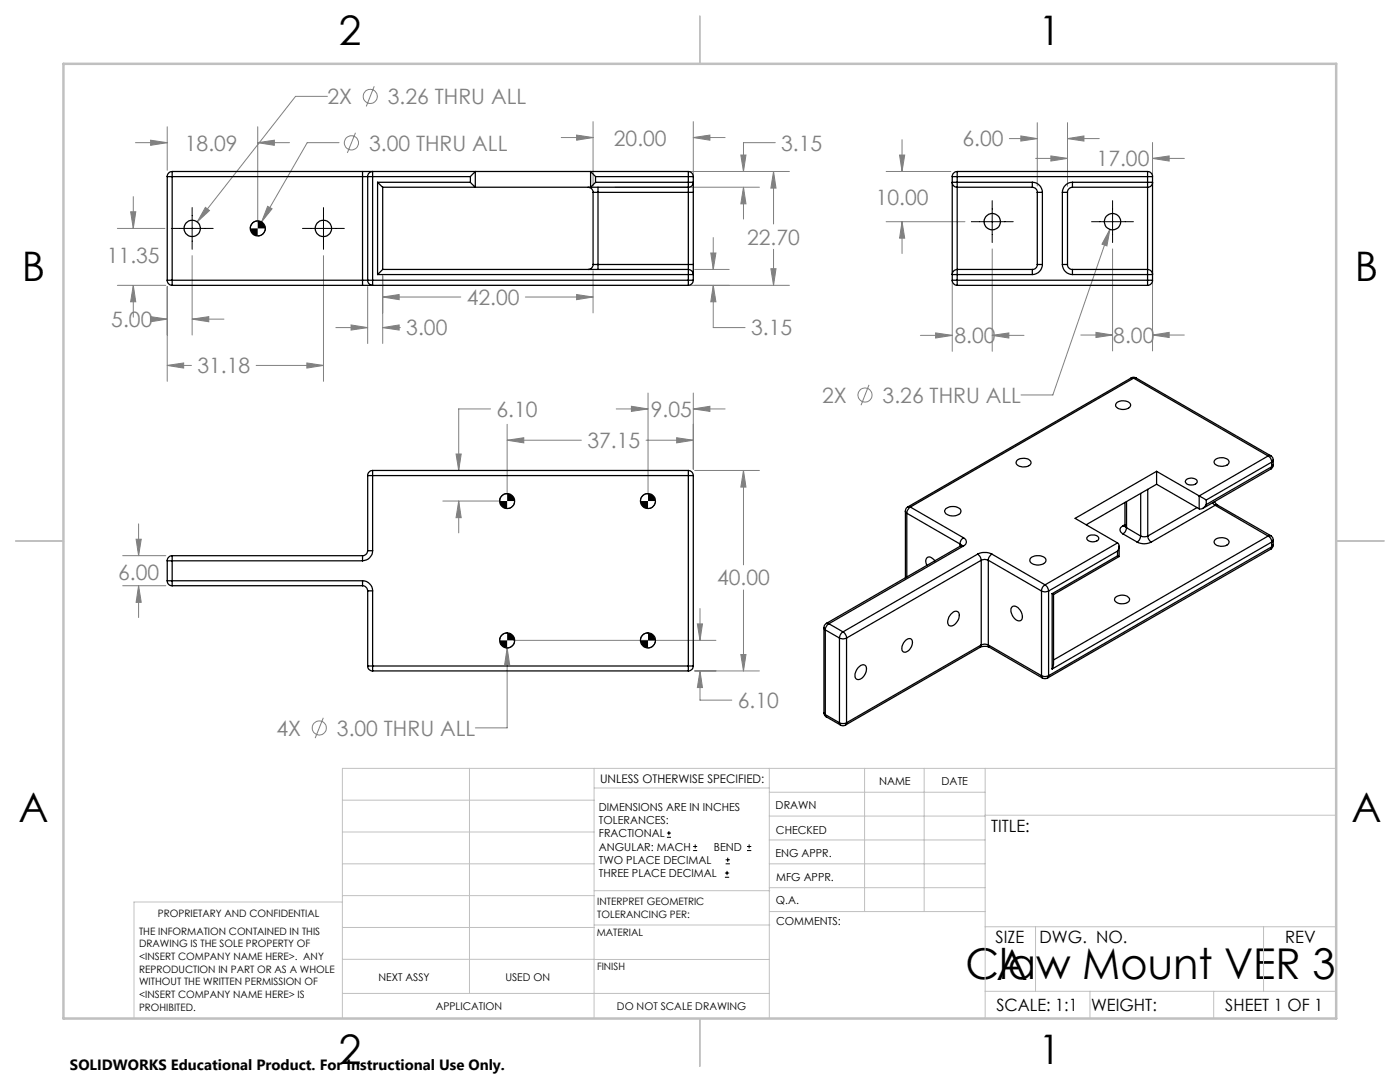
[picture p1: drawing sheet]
<svg xmlns="http://www.w3.org/2000/svg" width="279mm" height="216mm" viewBox="0 0 279 216" stroke-linecap="round" stroke-linejoin="round" font-family="sans-serif">
<g fill="none" stroke="#808080" stroke-width=".2">
<path d="M65.3 19.2h-6.3l-19.6 25.1M74.7 17.2l-1.6 4M26.6 39.2v6.4M27 28.5h6.4M30.1 28l3.3 .5-3.3 .5zM33.4 25.3v8.7M51.4 28.5l3.4-.5v1zM51.4 25.3v19M51.4 28.5h6.4M67.7 28.5h-6.4l-9.1 15.8M70.9 26.5l-1.6 4M75.6 34.2h82"/>
<path d="M112 27.4h6.4M115.1 27l3.3 .4-3.3 .6zM118.4 24.3v12.8M122.7 37.4h28.9M138.4 27.4l3.3-.4v1zM138.4 24.3v10.8M138.4 27.4h6.3M147.8 30.9h1.1l-.5 3.3zM148.4 37.4l.5 3.3h-1.1zM148.4 37.4v6.3M154.4 34.2l.5 3.3h-1.1zM154.4 34.2v10.5"/>
<path d="M154.7 28.5h-6.3v5.7M176.8 34.2h13M179.5 30.9h1.1l-.6 3.3zM180 27.9v6.3M201.4 27.7h5.6M203.7 27.1l3.3 .6-3.3 .5zM206.7 31.6h6.3M207 24.5v12.6M209.7 31.1l3.3 .5-3.3 .5zM213 27.7l3.3-.6v1.1zM213 24.5v12.6M213 27.7h6.4"/>
<path d="M230 31.6l3.3-.5v1zM230 28.4v6.7M230 31.6h6.4M23.4 56.9h9.7M23.4 45.6h9.5M26.1 42.3h1l-.5 3.3zM26.6 56.9l.5 3.3h-1zM26.6 56.9v6.4M33.4 57.2v18.9M38.3 51v15.9M41 41.4l.8 .6-2.4 2.3zM53.4 41.2l.9 .5-2.1 2.6z"/>
<path d="M64.6 51v25.1M73.4 57.2v11.3M75.6 56.9h82M76.4 59.3l3.3-.5v1zM76.4 55v13.5M76.4 59.3h15.6M104.8 59.3h13.6M115.1 58.8l3.3 .5-3.3 .5zM118.4 54v8.4M138.6 53.8h6.9M141.9 50.5h1l-.6 3.3zM142.3 56.9l.6 3.3h-1z"/>
<path d="M142.3 56.9v8.5h6.4M142.3 47.4v6.4M153.8 53.6h1.1l-.5 3.3zM154.4 49.7v7.2M176.8 44.2h15.8M180 44.2l.6 3.3h-1.1zM180 44.2v6.4M190 56.1v14M198 49.7v20.4M221.5 45.8l-.6 3.3-1-.4zM221.5 45.8l-11.4 33h-6.3M222 49.7v20.3"/>
<path d="M230 56.1v13.9M30.1 63.2l3.3 .5-3.3 .5zM31.6 63.7h1.8M33.4 72.9l3.3-.5v1zM33.4 72.9h4.8M38.3 63.7l3.4-.5v1zM38.3 63.7h6.4M51.1 72.9h13.5M61.2 72.4l3.4 .5-3.4 .5zM67 65.4h6.4M70.1 64.8l3.3 .6-3.3 .5zM76.4 65.4l3.3-.6v1.1z"/>
<path d="M76.4 65.4h3.5M129.3 78.4v20.3M138.4 78.4v15.2M173.4 76.8l-1.6 4.1M183.7 66.9h6.3M186.7 66.4l3.3 .5-3.3 .6zM198 66.9l3.3-.5v1.1zM198 66.9h6.4M215.7 66.9h6.3M218.7 66.3l3.3 .6-3.3 .4zM230 66.9l3.3-.6v1zM230 66.9h6.4"/>
<path d="M88.4 100h11.5M91 90.6h1l-.5 3.3zM91.5 100l.5 3.3h-1zM91.5 100v6.3M97.9 81.6h-6.4v12.3M101.2 87.8l3.3-.5v1.1zM101.2 84.7v14M101.2 87.8h14.8M123 81.6h6.3M126 81.1l3.3 .5-3.3 .5zM128.9 87.8h9.5M135 87.3l3.4 .5-3.4 .6z"/>
<path d="M138.4 81.6l3.3-.5v1zM138.4 81.6h6.3M138.6 93.9h13M148.4 93.9l.5 3.3h-1.1zM148.4 93.9v18.8M24.5 116.9h8.6M24.5 110.9h8.6M27.2 107.6h1l-.5 3.3zM27.7 116.9l.5 3.3h-1zM27.7 104.5v6.4M27.7 116.9v6.3M148.4 117.7v16.2"/>
<path d="M101.2 129.3l.5 3.3h-1zM101.2 129.3v15.9h-6.3M102.5 127.8h40.4M138.6 133.9h13M139.2 124.5h1l-.5 3.3zM139.7 133.9l.5 3.3h-1zM139.7 133.9v5.8h6.3M139.7 121.4v6.4M147.8 130.6h1.1l-.5 3.3zM64.5 143.2l-1.6 4.1"/>
<circle cx="73.9" cy="19.2" r="1.41"/>
<circle cx="70.1" cy="28.5" r="1.41"/>
<circle cx="172.6" cy="78.8" r="1.4"/>
<circle cx="63.7" cy="145.2" r="1.4"/>
</g>
<g fill="none" stroke="#000" stroke-width=".2">
<path d="M34.2 45.6h8.3M38.3 41.4v8.3M51.4 44.1a1.5 1.5 0 0 0-1.4 1.5M53 45.6a1.5 1.5 0 0 1-1.6 1.5M60.4 45.6h8.3M64.6 41.4v8.3M193.9 44.2h8.3M198 40v8.4M217.8 44.2h8.4M222 40v8.4M101.2 98.5a1.49 1.49 0 0 0-1.5 1.5M102.7 100a1.49 1.49 0 0 1-1.5 1.5"/>
<path d="M129.3 98.5a1.44 1.44 0 0 0-1.5 1.5M130.8 100a1.56 1.56 0 0 1-1.5 1.5M101.2 126.3a1.49 1.49 0 0 0-1.5 1.5M102.7 127.8a1.49 1.49 0 0 1-1.5 1.5M129.3 126.3a1.44 1.44 0 0 0-1.5 1.5M130.8 127.8a1.56 1.56 0 0 1-1.5 1.5M133.1 167.1h.8M133.1 166.2h.8M133.5 165.8v.9M138.3 169.7h.8M138.3 168.9h.8M138.7 168.5v.8"/>
<path d="M144.7 175h.8M144.7 174.2h.8M144.8 172.4h.9M144.8 171.6h.9M145.1 173.8v.8M145.2 171.1v.9M149.1 169.7h.8M149.1 168.9h.8M149.5 168.5v.8"/>
</g>
<g fill="none" stroke="#c0c0c0" stroke-width=".2">
<path d="M68.3 159.7h50.3M93.7 153.3v44.9M118.6 153.3v49.9M118.6 157.2h34.9M153.5 153.3v49.9M153.5 158.1h43.1M172.5 153.3v28.6M184.4 153.3v28.6M196.6 153.3v49.9M266.7 153.3h-198.4v49.9M68.3 178.7h50.3M68.3 172.4h50.3"/>
<path d="M68.3 166h50.3M68.3 180h-41.6v23.2M118.6 177.7h35M153.5 167.6h43.1M153.5 162.8h43.1M153.5 172.4h43.1M153.5 177.1h43.1M196.6 162.7h70.1M68.3 198.2h85.2M68.3 191.4l85.2 .1M68.3 185.1h50.3M118.6 184.6h35"/>
<path d="M153.6 181.9h43M196.6 197.8h70.1M196.6 184.9h70.1M206.7 184.9v12.9M217.5 197.8v5.4M242.2 197.8v5.4M252.2 184.9v12.9"/>
</g>
<path d="M139.7 3.2v9.5M3.1 107.9h9.6M266.7 107.9h9.5M139.7 203.2v9.6" fill="none" stroke="#c0c0c0" stroke-width=".25"/>
<path d="M12.7 12.7h254v190.5h-254z" fill="none" stroke="#c0c0c0" stroke-width=".5"/>
<path d="M50 45.6a1.5 1.5 0 0 0 1.4 1.5v-1.5zM51.4 44.1v1.5h1.6a1.56 1.56 0 0 0-1.6-1.5zM99.7 100a1.56 1.56 0 0 0 1.5 1.5v-1.5zM101.2 98.5v1.5h1.5a1.44 1.44 0 0 0-1.5-1.5zM127.8 127.8a1.56 1.56 0 0 0 1.5 1.5v-1.5zM129.3 126.3v1.5h1.5a1.5 1.5 0 0 0-1.5-1.5zM99.7 127.8a1.56 1.56 0 0 0 1.5 1.5v-1.5zM101.2 126.3v1.5h1.5a1.44 1.44 0 0 0-1.5-1.5zM127.8 100a1.56 1.56 0 0 0 1.5 1.5v-1.5zM129.3 98.5v1.5h1.5a1.5 1.5 0 0 0-1.5-1.5z" fill="#000"/>
<path d="M70.1 64.8l3.3 .6-3.3 .5zM76.4 65.4l3.3-.6v1.1zM115.1 58.8l3.3 .5-3.3 .5zM76.4 59.3l3.3-.5v1zM115.1 27l3.3 .4-3.3 .6zM138.4 27.4l3.3-.4v1zM30.1 63.2l3.3 .5-3.3 .5zM38.3 63.7l3.4-.5v1zM33.4 72.9l3.3-.5v1zM61.2 72.4l3.4 .5-3.4 .5zM30.1 28l3.3 .5-3.3 .5zM51.4 28.5l3.4-.5v1zM26.6 56.9l.5 3.3h-1zM26.1 42.3h1l-.5 3.3zM153.8 53.6h1.1l-.5 3.3zM154.4 34.2l.5 3.3h-1.1zM41 41.4l-1.6 2.9 2.4-2.3zM53.4 41.2l-1.2 3.1 2.1-2.6zM142.3 56.9l.6 3.3h-1zM141.9 50.5h1l-.6 3.3zM147.8 30.9h1.1l-.5 3.3zM148.4 37.4l.5 3.3h-1.1zM147.8 130.6h1.1l-.5 3.3zM148.4 93.9l.5 3.3h-1.1zM27.7 116.9l.5 3.3h-1zM27.2 107.6h1l-.5 3.3zM101.2 87.8l3.3-.5v1.1zM135 87.3l3.4 .5-3.4 .6zM138.4 81.6l3.3-.5v1zM126 81.1l3.3 .5-3.3 .5zM91 90.6h1l-.5 3.3zM91.5 100l.5 3.3h-1zM139.7 133.9l.5 3.3h-1zM139.2 124.5h1l-.5 3.3zM101.2 129.3l-.5 3.3h1zM203.7 27.1l3.3 .6-3.3 .5zM213 27.7l3.3-.6v1.1zM221.5 45.8l-1.6 2.9 1 .4zM179.5 30.9h1.1l-.6 3.3zM180 44.2l.6 3.3h-1.1zM186.7 66.4l3.3 .5-3.3 .6zM198 66.9l3.3-.5v1.1zM230 66.9l3.3-.6v1zM218.7 66.3l3.3 .6-3.3 .4zM230 31.6l3.3-.5v1zM209.7 31.1l3.3 .5-3.3 .5z" fill="#808080"/>
<g fill="none" stroke="#000" stroke-width=".25">
<path d="M33.4 35.2h1M33.4 35.2v20.7M34.4 34.2v1M34.4 34.2a1.02 1.02 0 0 0-1 1M34.4 35.2h38M34.4 34.2h38M34.4 35.2v20.7M72.4 35.2h1M72.4 34.2v1M72.4 34.2h2M72.4 35.2v20.7M73.4 35.2h1"/>
<path d="M73.4 35.2v20.7M74.4 34.2v1M74.4 34.2a1.02 1.02 0 0 0-1 1M74.4 35.2v20.7M74.4 35.2h19.5M74.4 34.2h63M75.4 36.4l1 1M75.4 36.4h18.5M75.4 36.4v18.4M76.4 37.4h61M76.4 37.4v16.4M93.9 35.2l1-1v3.2l-1-1"/>
<path d="M93.9 35.2v1.2M117.4 37.4a1.02 1.02 0 0 1 1 1M118.4 38.4h.9M118.4 38.4v14.4M118.9 35.2l-1-1v3.2l1-1M118.9 35.2h18.5M118.9 36.4h18.5M118.9 35.2v1.2M119.3 37.4v1M119.3 38.4h18.1M119.3 38.4v14.4M137.4 34.2v1"/>
<path d="M137.4 35.2h1M137.4 34.2a1.02 1.02 0 0 1 1 1M137.4 36.4v1M137.4 36.4h1M137.4 37.4v1M137.4 38.4h1M137.4 35.2v1.2M137.4 38.4v14.4M138.4 36.4a.96 .96 0 0 1-1 1M138.4 36.4v2M138.4 35.2v1.2M138.4 38.4v14.4"/>
<path d="M190 35.2h1M190 35.2v20.7M191 34.2v1M191 36.4v1M191 34.2a1.02 1.02 0 0 0-1 1M191 36.4h-.9a.81 .81 0 0 0 .9 1M191 35.2h38M191 36.4h15M191 34.2h38M191 37.4h15M191 35.2v1.2M191 37.4v16.4"/>
<path d="M206 36.4a2.05 2.05 0 0 1 2 2M206 36.4v1M206 37.4a1.02 1.02 0 0 1 1 1M207 38.4h1M207 38.4v14.4M208 38.4v14.4M212 38.4h1M212 38.4v14.4M213 38.4v14.4M214 36.4a2.05 2.05 0 0 0-2 2M214 36.4v1M214 37.4a1.02 1.02 0 0 0-1 1"/>
<path d="M214 36.4h15M214 37.4h15M229 34.2v1M229 34.2a1.02 1.02 0 0 1 1 1M229 35.2h1M229 36.4h.9a.81 .81 0 0 1-.9 1M229 36.4v1M229 35.2v1.2M229 37.4v16.4M230 35.2v20.7M33.4 55.9h1M33.4 55.9a1.02 1.02 0 0 0 1 1"/>
<path d="M34.4 55.9v1M34.4 55.9h38M34.4 56.9h38M72.4 55.9h1M72.4 55.9v1M72.4 56.9h2M73.4 55.9h1M73.4 55.9a1.02 1.02 0 0 0 1 1M74.4 55.9v1M74.4 55.9h63M74.4 56.9h63M75.4 54.8h62"/>
<path d="M76.4 53.8l-1 1M76.4 53.8h61M118.4 52.8h.9M118.4 52.8a.96 .96 0 0 1-1 1M119.3 52.8v1M119.3 52.8h18.1M137.4 54.8h1M137.4 53.8v1M137.4 53.8a1.02 1.02 0 0 1 1 1M137.4 55.9v1M137.4 55.9h1M137.4 52.8v1"/>
<path d="M137.4 52.8h1M137.4 54.8v1.1M138.4 55.9a1.02 1.02 0 0 1-1 1M138.4 52.8v2M138.4 54.8v1.1M190 55.9a1.02 1.02 0 0 0 1 1M190 55.9h1M191 55.9v1M191 53.8v1M191 53.8a.91 .91 0 0 0-.9 1h.9M191 54.8h15M191 55.9h38"/>
<path d="M191 56.9h38M191 53.8h15M191 54.8v1.1M206 53.8v1M207 52.8h1M207 52.8a.96 .96 0 0 1-1 1M208 52.8a2.05 2.05 0 0 1-2 2M212 52.8a2.05 2.05 0 0 0 2 2M212 52.8h1M213 52.8a.96 .96 0 0 0 1 1M214 53.8v1M214 54.8h15"/>
<path d="M214 53.8h15M229 55.9v1M229 55.9h1M229 53.8v1M229 53.8a.91 .91 0 0 1 .9 1h-.9M229 54.8v1.1M230 55.9a1.02 1.02 0 0 1-1 1M225.7 75.4l.4-.1 .6 .1M225.7 75.4l.5 .1M225.7 75.4l-44.5 25.7M226.2 75.5l-44.5 25.7M226.2 75.5l26.9 15.5"/>
<path d="M226.7 75.4l-.5 .1M226.7 75.4l26.9 15.5M73.4 94.9h1M73.4 94.9v15M74.4 93.9v1M74.4 93.9a1.02 1.02 0 0 0-1 1M74.4 94.9v15M74.4 94.9h63M74.4 93.9h63M137.4 94.9h1M137.4 93.9v1M137.4 93.9a1.02 1.02 0 0 1 1 1"/>
<path d="M137.4 94.9v38M138.4 94.9v38M203.1 91.8a1.96 1.96 0 0 1 2.6 .4 1.29 1.29 0 0 1-1.7 1l-.8-.3a.63 .63 0 0 1-.4-.6 .63 .63 0 0 1 .3-.5zM223 80.3a1.99 1.99 0 0 1 2.6 .4 1.31 1.31 0 0 1-1.7 1l-.9-.3a.63 .63 0 0 1-.4-.5 .63 .63 0 0 1 .4-.6zM227.6 98.5v8.5M229.1 97.6v9.4M230.8 94.1l-16.2 9.3 8.4 4.9M230.8 94.1l8.5 4.9M230.8 94.1v2.5M230.8 96.6l-14 8.1M230.8 96.6l8.5 4.9M236.7 95.7a1.59 1.59 0 0 1 2.2 .2 1.01 1.01 0 0 1-1.4 .9l-.8-.4a.41 .41 0 0 1 0-.7z"/>
<path d="M239.3 99l1.4 .8M239.3 99v2.5M240.7 99.8v.9M242.4 91.8a2.1 2.1 0 0 1 2.8 .1 .81 .81 0 0 1-.1 .8 .81 .81 0 0 1-.8 .3 1.58 1.58 0 0 1-2-.8zM253.1 91a1.38 1.38 0 0 1 .7 1.2M253.1 91l-13.8 8M253.6 90.9l.4 .5 .1 .4M253.6 90.9l-.5 .1M253.6 93.6l-13.6 7.9M253.8 93.1l-.2 .5M253.8 92.2v.9M253.8 92.2l-13.1 7.6"/>
<path d="M253.8 93.1l-13.1 7.6M254.1 92.7l-.1 .4-.4 .5M254.1 91.8l-.3 .4M254.1 92.7l-.3 .4M254.1 91.8v.9M33.4 115.9h1M33.4 115.9a.96 .96 0 0 0 1 1M33.4 111.9h1M33.4 111.9v4M34.4 115.9v1M34.4 110.9v1M34.4 110.9a1.02 1.02 0 0 0-1 1"/>
<path d="M34.4 111.9v4M34.4 115.9h38M34.4 111.9h38M34.4 116.9h38M34.4 110.9h38M72.4 115.9a2.05 2.05 0 0 1 2 2M72.4 116.9a1.09 1.09 0 0 1 1 1M72.4 115.9v1M72.4 110.9v1M73.4 117.9h1M73.4 109.9a1.02 1.02 0 0 1-1 1M73.4 109.9h1"/>
<path d="M73.4 117.9v15M74.4 109.9a2.05 2.05 0 0 1-2 2M74.4 117.9v15M180.7 102l.3 .4M180.7 102v13.3M181 102.4l10.6 6.1M181 102.4v12.7M181.2 101.1a.84 .84 0 0 0-.5 .9M181.2 101.1l.5 .1M181.7 101.2a1.6 1.6 0 0 0-.7 1.2M181.7 101.2l10.6 6.1M186.6 111.9l-.4-.4a.79 .79 0 0 0-1.1-.3 .79 .79 0 0 0-.3 1.1l.2 .5"/>
<path d="M188.8 101.5a2.27 2.27 0 0 1 2.9 .2l.1 .2a1.41 1.41 0 0 1-1.8 1l-1.2-.4a.64 .64 0 0 1 0-1zM191.6 108.5l.3 .4M191.6 108.5v.5M191.8 108.9h.5M191.8 108.9l-26.9 15.5M191.9 108.8l-.1 .1M192.3 107.3a.87 .87 0 0 1 .6 .8 .87 .87 0 0 1-.6 .8M192.3 107.3a1.38 1.38 0 0 0-.7 1.2M192.3 108.9l-26.9 15.6M195.1 110.6a3.3 3.3 0 0 1 2.8 0M195.1 110.6a1.6 1.6 0 0 1 .7 1.2M195.1 110.6l-26.9 15.5"/>
<path d="M195.8 111.8a1.5 1.5 0 0 1 1.4 0M195.8 111.8l-26.9 15.5M195.8 111.8v16.9M197.2 111.8l10.7 6.1M197.2 111.8v16.9M197.9 110.6a1.6 1.6 0 0 0-.7 1.2M197.9 110.6l10.7 6.1M205.7 111.3a2.33 2.33 0 0 1 3 .2v.2a1.41 1.41 0 0 1-1.8 1h-.3a.86 .86 0 0 1-.9-.4 .86 .86 0 0 1 0-1zM207.9 117.9a1.5 1.5 0 0 0 1.4 0M207.9 117.9v16.9M208.6 116.7a1.38 1.38 0 0 0-.7 1.2M208.6 116.7a1.6 1.6 0 0 1 .7 1.2"/>
<path d="M209.3 117.9v16.9M210 118.5l.3 .1M210 118.5v15M210.3 118.6v13.9l-.3 1M216.9 107.2a1.5 1.5 0 0 1 2.4 .2 1.39 1.39 0 0 1-2.1 .5 .52 .52 0 0 1-.3-.7zM222.6 119.2a1.98 1.98 0 0 1 2.8 .3 1.31 1.31 0 0 1-1.7 1 .93 .93 0 0 1-1-.3 .93 .93 0 0 1-.1-1zM223 108.3a1.16 1.16 0 0 1 0 1.7M223 110.9l.3 .2M223 108.3l-14.4 8.4M223 110l-13.7 7.9M223 110v.9M223 110.9l-13 7.6"/>
<path d="M223.3 111.1l-13 7.5M223.3 109v2.1M224.1 104.9a.85 .85 0 0 0-.6 .8 .85 .85 0 0 0 .6 .8M224.1 104.9l.4 .1M224.1 106.5l2.8 1.7M224.5 104.9v.2M224.5 104.9l.3 .4M224.5 100.3v4.6M224.5 104.7l-.4 .2M224.8 105.3a1.6 1.6 0 0 1-.7 1.2M224.8 105.3l2.8 1.7M224.8 100.1v5.2"/>
<path d="M226.9 108.2a3 3 0 0 0 2.9 0M227.6 107l.5 .1 1-.1M227.6 107a1.62 1.62 0 0 1-.7 1.2M229.1 107a1.62 1.62 0 0 0 .7 1.2M238.9 101.3l-9.8 5.7M240.7 100.7a1.23 1.23 0 0 1-1.4 .8M242 100.3l.5 .5M242.4 100.1l.6 .7M242.4 107.8a1.98 1.98 0 0 1 2.9 .2 1.29 1.29 0 0 1-1.7 1l-.7-.1-.4-.4a.55 .55 0 0 1-.1-.7zM242.5 100.8l-12.7 7.4M242.5 100.8l10.6 6.2M243 100.8h-.5"/>
<path d="M243 100.8l10.6 6.1M253.1 107a1.28 1.28 0 0 1 .7 1.2M253.1 107l-42.8 24.7M253.6 106.9l.4 .3 .1 .6M253.6 106.9l-.5 .1M253.6 109.6l-44.5 25.7M253.8 109.1l-.2 .5M253.8 108.2l-43.8 25.3M253.8 108.2v.9M253.8 109.1l-44.5 25.7M254.1 108.7l-.1 .4-.4 .5M254.1 107.8l-.3 .4"/>
<path d="M254.1 108.7l-.3 .4M254.1 107.8v.9M73.4 132.9a.96 .96 0 0 0 1 1M73.4 132.9h1M74.4 132.9v1M74.4 132.9h63M74.4 133.9h63M137.4 132.9h1M137.4 132.9v1M138.4 132.9a.96 .96 0 0 1-1 1M164.4 125.3l.3 .4M164.4 125.3v16.9"/>
<path d="M164.7 125.7l2.8 1.6M164.7 125.7v16.9M164.9 124.4l-.4 .4-.1 .5M164.9 124.4l.5 .1M165.4 124.5a1.6 1.6 0 0 0-.7 1.2M165.4 124.5l2.8 1.6M167.5 127.3a1.5 1.5 0 0 0 1.4 0M167.5 127.3v16.9M168.2 126.1a1.6 1.6 0 0 0-.7 1.2M168.2 126.1a1.6 1.6 0 0 1 .7 1.2M168.9 127.3v16.9M171.3 133.2l.2-.2a.79 .79 0 0 1 1.1-.3 .79 .79 0 0 1 .3 1.1 1.94 1.94 0 0 1-1.8 1.8 1.43 1.43 0 0 1 0-2.1z"/>
<path d="M180.7 127.8a.76 .76 0 0 1 1.1-.3 .76 .76 0 0 1 .3 1 1.74 1.74 0 0 1-1.8 1.6 1.61 1.61 0 0 1 .4-2.3zM189.8 122.5l.2-.2a.79 .79 0 0 1 1.1-.3 .79 .79 0 0 1 .3 1.1 1.76 1.76 0 0 1-2 1.7 1.88 1.88 0 0 1 .4-2.3zM195.6 129.2a2.39 2.39 0 0 1 1.8 0M195.6 129.2l-26.9 15.5M195.8 128.7a1.5 1.5 0 0 1 1.4 0M195.8 128.7l-.2 .5M195.8 128.7l-26.9 15.5M197.2 128.7l.2 .5M197.2 128.7l10.7 6.1M197.4 129.2l10.6 6.1M202 121.1a1.39 1.39 0 0 1 1.8 1l.2 .7a.8 .8 0 0 1-.3 1 .8 .8 0 0 1-1.1-.2 2.26 2.26 0 0 1-.7-2.4zM207.9 134.8a1.5 1.5 0 0 0 1.4 0"/>
<path d="M207.9 134.8l.1 .5M208 135.3l.6 .1 .5-.1M209.3 134.8l-.2 .5M164.4 142.2l.1 .5 .4 .4M164.4 142.2l.3 .4M164.7 142.6l.2 .5M164.7 142.6l2.8 1.6M164.9 143.1l2.8 1.6M167.5 144.2a1.5 1.5 0 0 0 1.4 0M167.5 144.2l.2 .5M167.7 144.7l.4 .1 .6-.1M168.9 144.2l-.2 .5"/>
<circle cx="38.4" cy="45.6" r="1.64"/>
<circle cx="51.4" cy="45.6" r="1.51"/>
<circle cx="64.5" cy="45.6" r="1.64"/>
<circle cx="198" cy="44.2" r="1.63"/>
<circle cx="222" cy="44.2" r="1.64"/>
<circle cx="129.3" cy="100" r="1.5"/>
<circle cx="101.2" cy="100" r="1.51"/>
<circle cx="101.2" cy="127.8" r="1.51"/>
<circle cx="129.3" cy="127.8" r="1.5"/>
</g>
<g font-size="8.5">
<text x="192.7" y="195.4">Claw Mount VER 3</text>
<text x="198.9" y="195.5">A</text>
</g>
<g font-size="8.1">
<text x="67.6" y="8.9">2</text>
<text x="207.3" y="8.9">1</text>
<text x="4.4" y="56.2">B</text>
<text x="270.4" y="56.2">B</text>
<text x="3.7" y="164.1">A</text>
<text x="269.7" y="164.1">A</text>
<text x="67.6" y="212.4">2</text>
<text x="207.3" y="212.4">1</text>
</g>
<g font-size="4.2" fill="#808080">
<text x="65.3" y="20.8">2X</text>
<text x="77.4" y="20.8">3.26 THRU ALL</text>
<text x="122.5" y="29">20.00</text>
<text x="192.1" y="29.2">6.00</text>
<text x="36.9" y="30.1">18.09</text>
<text x="73.7" y="30">3.00 THRU ALL</text>
<text x="155.9" y="30.1">3.15</text>
<text x="218.8" y="33.2">17.00</text>
<text x="174.8" y="41">10.00</text>
<text x="21.3" y="52.5">11.35</text>
<text x="149.1" y="48.8">22.70</text>
<text x="22.2" y="65.3">5.00</text>
<text x="93.1" y="60.9">42.00</text>
<text x="81.1" y="66.9">3.00</text>
<text x="149.9" y="66.9">3.15</text>
<text x="190.5" y="68.5">8.00</text>
<text x="222.2" y="68.4">8.00</text>
<text x="39.4" y="74.5">31.18</text>
<text x="99.1" y="83.2">6.10</text>
<text x="129.9" y="83.2">9.05</text>
<text x="164.1" y="80.4">2X</text>
<text x="176.1" y="80.4">3.26 THRU ALL</text>
<text x="117.2" y="89.4">37.15</text>
<text x="23.6" y="115.7">6.00</text>
<text x="143.1" y="116.8">40.00</text>
<text x="147.2" y="141.3">6.10</text>
<text x="55.2" y="146.8">4X</text>
<text x="67.2" y="146.8">3.00 THRU ALL</text>
</g>
<g font-size="3.4">
<text x="197.8" y="166">TITLE:</text>
<text x="198.7" y="188.1">SIZE</text>
<text x="207.5" y="188.1">DWG. NO.</text>
<text x="256.5" y="188.2">REV</text>
<text x="198.8" y="201.7">SCALE: 1:1</text>
<text x="217.7" y="201.8">WEIGHT:</text>
<text x="244.5" y="201.7">SHEET 1 OF 1</text>
</g>
<text font-size="3" x="14" y="213.5">SOLIDWORKS Educational Product. For Instructional Use Only.</text>
<text font-size="2.4" x="119.8" y="156.2">UNLESS OTHERWISE SPECIFIED:</text>
<g font-size="2.2">
<text x="119.5" y="161.8">DIMENSIONS ARE IN INCHES</text>
<text x="154.8" y="161.4">DRAWN</text>
<text x="175.4" y="156.6">NAME</text>
<text x="187.9" y="156.7">DATE</text>
<text x="119.5" y="164.4">TOLERANCES:</text>
<text x="119.5" y="167.1">FRACTIONAL</text>
<text x="154.9" y="166.3">CHECKED</text>
<text x="119.5" y="169.7">ANGULAR: MACH</text>
<text x="119.5" y="172.4">TWO PLACE DECIMAL</text>
<text x="142.5" y="169.7">BEND</text>
<text x="154.8" y="171">ENG APPR.</text>
<text x="119.5" y="175">THREE PLACE DECIMAL</text>
<text x="154.9" y="175.7">MFG APPR.</text>
<text x="154.9" y="180.4">Q.A.</text>
<text x="154.9" y="184.6">COMMENTS:</text>
</g>
<g font-size="2.1">
<text x="75.5" y="195.7">NEXT ASSY</text>
<text x="100.9" y="195.7">USED ON</text>
<text x="86.9" y="201.5">APPLICATION</text>
<text x="123.1" y="201.6">DO NOT SCALE DRAWING</text>
</g>
<g font-size="2">
<text x="31.5" y="182.9">PROPRIETARY AND CONFIDENTIAL</text>
<text x="119.2" y="180.6">INTERPRET GEOMETRIC</text>
<text x="119.2" y="183.1">TOLERANCING PER:</text>
<text x="27.8" y="186.5">THE INFORMATION CONTAINED IN THIS</text>
<text x="27.8" y="189">DRAWING IS THE SOLE PROPERTY OF</text>
<text x="27.8" y="191.6">&lt;INSERT COMPANY NAME HERE&gt;. ANY</text>
<text x="119.1" y="186.7">MATERIAL</text>
<text x="27.8" y="194.1">REPRODUCTION IN PART OR AS A WHOLE</text>
<text x="27.8" y="196.6">WITHOUT THE WRITTEN PERMISSION OF</text>
<text x="119.1" y="193.5">FINISH</text>
<text x="27.8" y="199.1">&lt;INSERT COMPANY NAME HERE&gt; IS</text>
<text x="27.8" y="201.7">PROHIBITED.</text>
</g>
</svg>
